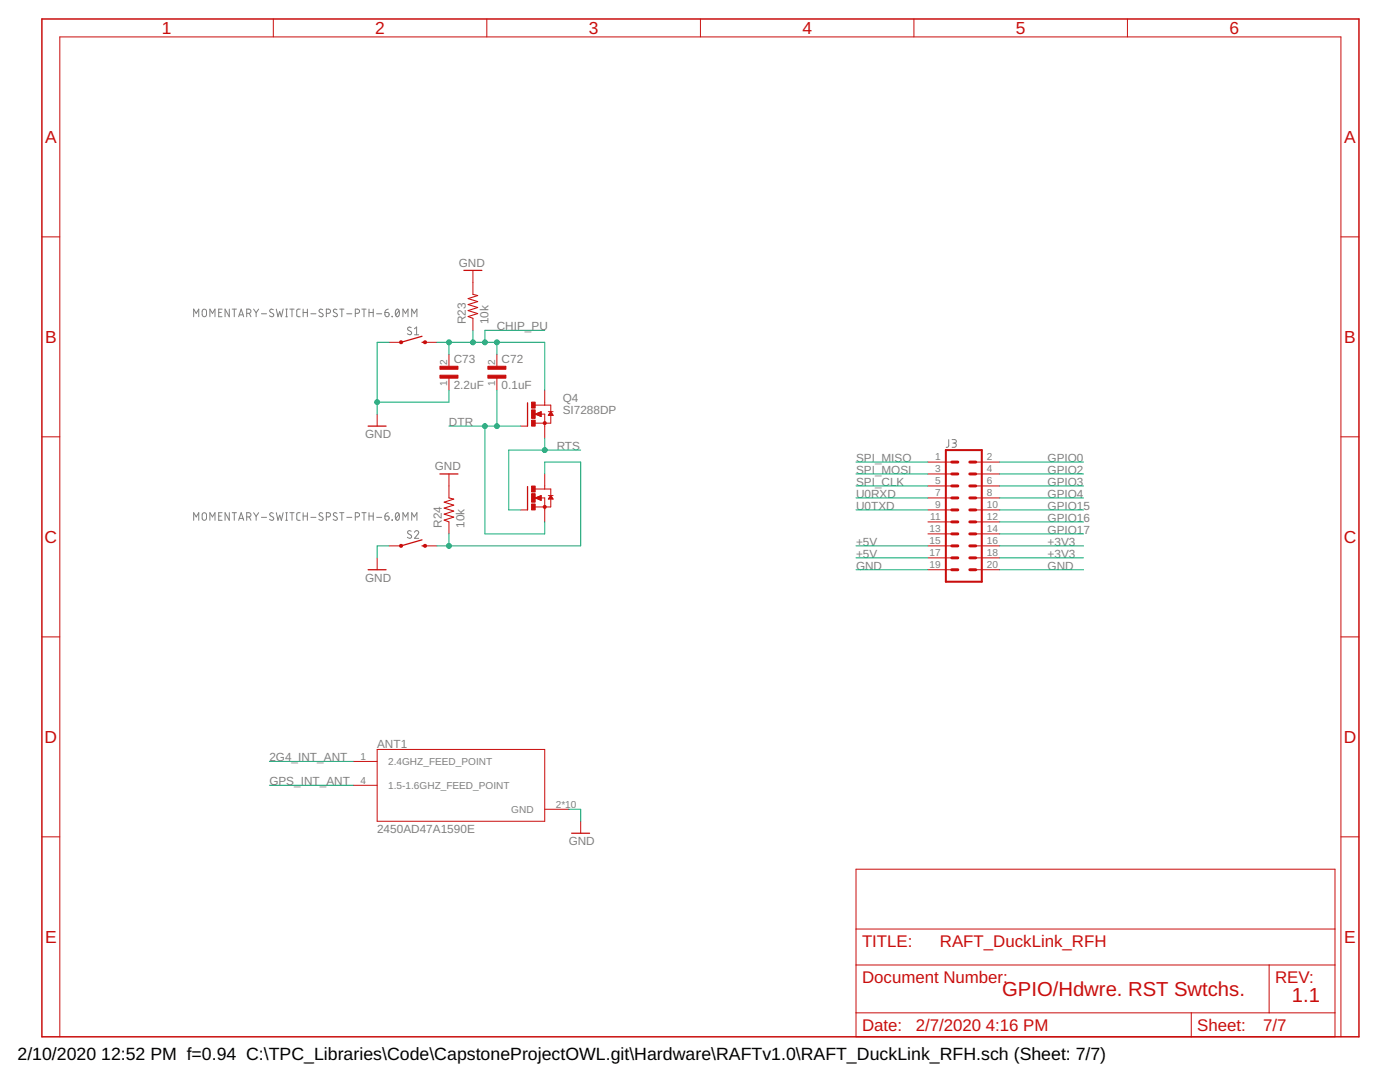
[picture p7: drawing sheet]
<svg xmlns="http://www.w3.org/2000/svg" width="279mm" height="216mm" viewBox="0 0 279 216" stroke-linecap="round" stroke-linejoin="round" font-family="sans-serif">
<g fill="none" stroke="#808080" stroke-width=".2">
<path d="M38.7 63.2v-1.5l.5 .8 .5-.8v1.5M40.5 61.8l.3-.1 .3 .1 .1 1a.43 .43 0 0 1-.4 .4 .43 .43 0 0 1-.5-.4zM41.9 63.2v-1.5l.5 .8 .5-.8v1.5M43.6 62.4h.6M44.3 61.7h-.7v1.5h.7M45.8 61.7v1.5l-.9-1.5v1.5M46.3 61.7h.9M46.8 61.7v1.5M47.6 63.2l.5-1.5 .5 1.5M47.8 62.8h.7M49.2 62.5h.5a.42 .42 0 0 0 .4-.4 .42 .42 0 0 0-.4-.4h-.5v1.5M49.7 62.5l.4 .7"/>
<path d="M50.6 61.7l.5 .7M51.1 62.4v.8M51.6 61.7l-.5 .7M52.2 62.6h1M54.5 61.8a.38 .38 0 0 0-.5-.1 .38 .38 0 0 0 0 .6l.5 .3a.39 .39 0 0 1 0 .6 .39 .39 0 0 1-.6-.1l-.1-.1M55.1 61.7l.4 1.5 .3-1 .4 1 .3-1.5M57 63.2h.4M57 61.7h.4M57.2 61.7v1.5M57.8 61.7h.9M58.3 61.7v1.5M59.9 61.7h-.5l-.2 .3 .1 1.1 .6 .1"/>
<path d="M60.5 62.4h.8M60.5 61.7v1.5M61.3 61.7v1.5M62 62.6h1.1M64.4 61.8l-.5-.1-.2 .3 .1 .3 .5 .3a.39 .39 0 0 1 .1 .5 .39 .39 0 0 1-.6 0l-.2-.1M65.1 62.5h.5a.42 .42 0 0 0 .4-.4 .42 .42 0 0 0-.4-.4h-.5v1.5M67.2 61.8a.39 .39 0 0 0-.5-.1 .39 .39 0 0 0-.1 .5l.6 .4a.39 .39 0 0 1 0 .6 .39 .39 0 0 1-.6-.1l-.1-.1M67.8 61.7h.8M68.2 61.7v1.5M69.2 62.6h1M70.9 62.5h.4a.42 .42 0 0 0 .5-.4 .42 .42 0 0 0-.5-.4h-.4v1.5M72.2 61.7h.9"/>
<path d="M72.6 61.7v1.5M73.6 62.4h.9M73.6 61.7v1.5M74.5 61.7v1.5M75.2 62.6h1M76.8 62.4h.5a.43 .43 0 0 1 .4 .4 .43 .43 0 0 1-.5 .4 .43 .43 0 0 1-.4-.4zM77.5 61.7l-.6 .3-.1 .4M78.2 63.1l.1 .1zM79.1 61.8l.2-.1a.9 .9 0 0 1 0 1.5 .93 .93 0 0 1-.2-1.4zM79.7 62l-.7 .9M80.4 63.2v-1.5l.5 .8 .5-.8v1.5M82.1 65.4a.4 .4 0 0 0-.6-.1 .4 .4 0 0 0-.1 .5l.6 .3a.39 .39 0 0 1 0 .6 .39 .39 0 0 1-.6 0l-.1-.1"/>
<path d="M82.2 63.2v-1.5l.5 .8 .5-.8v1.5M82.7 65.6l.4-.3v1.5M82.7 66.8h.9M189.3 87.7v1.3l-.5 .3M190 87.7l.7 .1 .2 .2-.2 .4h-.5M190.4 88.4a.42 .42 0 0 1 .5 .4 .42 .42 0 0 1-.5 .5h-.4M38.7 103.8v-1.5l.5 .8 .5-.8v1.5M40.5 102.4l.3-.1 .3 .1 .1 1a.43 .43 0 0 1-.4 .4 .43 .43 0 0 1-.5-.4zM41.9 103.8v-1.5l.5 .8 .5-.8v1.5M43.6 103h.6M44.3 102.3h-.7v1.5h.7M45.8 102.3v1.5l-.9-1.5v1.5"/>
<path d="M46.3 102.3h.9M46.8 102.3v1.5M47.6 103.8l.5-1.5 .5 1.5M47.8 103.4h.7M49.2 103.1h.5a.42 .42 0 0 0 .4-.4 .42 .42 0 0 0-.4-.4h-.5v1.5M49.7 103.1l.4 .7M50.6 102.3l.5 .7M51.1 103v.8M51.6 102.3l-.5 .7M52.2 103.2h1M54.5 102.4a.38 .38 0 0 0-.5 0 .38 .38 0 0 0 0 .5l.5 .3a.39 .39 0 0 1 0 .6 .39 .39 0 0 1-.6-.1l-.1-.1M55.1 102.3l.4 1.5 .3-1 .4 1 .3-1.5"/>
<path d="M57 103.8h.4M57 102.3h.4M57.2 102.3v1.5M57.8 102.3h.9M58.3 102.3v1.5M59.9 102.3h-.5l-.2 .3 .1 1.1 .6 .1M60.5 102.3v1.5M60.5 103h.8M61.3 102.3v1.5M62 103.2h1.1M64.4 102.4l-.5-.1-.2 .3 .1 .3 .5 .3a.39 .39 0 0 1 .1 .6 .39 .39 0 0 1-.6-.1l-.2-.1M65.1 103.1h.5a.42 .42 0 0 0 .4-.4 .42 .42 0 0 0-.4-.4h-.5v1.5"/>
<path d="M67.2 102.4a.39 .39 0 0 0-.5-.1 .39 .39 0 0 0-.1 .5l.6 .4a.39 .39 0 0 1 0 .6 .39 .39 0 0 1-.6-.1l-.1-.1M67.8 102.3h.8M68.2 102.3v1.5M69.2 103.2h1M70.9 103.1h.4a.42 .42 0 0 0 .5-.4 .42 .42 0 0 0-.5-.4h-.4v1.5M72.2 102.3h.9M72.6 102.3v1.5M73.6 102.3v1.5M73.6 103h.9M74.5 102.3v1.5M75.2 103.2h1M76.8 103h.5a.43 .43 0 0 1 .4 .5 .43 .43 0 0 1-.5 .3 .43 .43 0 0 1-.4-.4z"/>
<path d="M77.5 102.3l-.6 .3-.1 .4M78.2 103.7l.1 .1zM79.1 102.4l.2-.1a.9 .9 0 0 1 0 1.5 .93 .93 0 0 1-.2-1.4zM79.7 102.6l-.7 .9M80.4 103.8v-1.5l.5 .8 .5-.8v1.5M82.1 106a.4 .4 0 0 0-.6-.1 .4 .4 0 0 0-.1 .5l.6 .4a.39 .39 0 0 1 0 .6 .39 .39 0 0 1-.6-.1l-.1-.1M82.2 103.8v-1.5l.5 .8 .5-.8v1.5M82.7 106.2a.41 .41 0 0 1 .6-.3 .41 .41 0 0 1 .1 .7l-.7 .8h.9"/>
</g>
<g fill="none" stroke="#c90d0c" stroke-width=".59">
<path d="M189.9 97h1.3M189.9 94.6h1.3M189.9 92.2h1.3M189.9 99.4h1.3M193.5 97h1.2M193.5 94.6h1.2M193.5 92.2h1.2M193.5 99.4h1.2M189.9 101.7h1.3M189.9 104.1h1.3M189.9 106.5h1.3M189.9 108.9h1.3"/>
<path d="M189.9 111.3h1.3M189.9 113.7h1.3M193.5 101.7h1.2M193.5 104.1h1.2M193.5 106.5h1.2M193.5 108.9h1.2M193.5 111.3h1.2M193.5 113.7h1.2"/>
</g>
<path d="M188.8 89.8h7.1v26.3h-7.1z" fill="none" stroke="#c90d0c" stroke-width=".4"/>
<g fill="none" stroke="#c90d0c" stroke-width=".2">
<path d="M54.5 3.8v3.6M97.2 3.8v3.6M139.8 3.8v3.6M182.4 3.8v3.6M225 3.8v3.6M8.4 47.3h3.5M94.4 54v4.7M267.6 47.3h3.6M77.6 68.3h2.4M84.8 68.3h2.4M89.6 70.7v2.4M89.6 75.5v2.4"/>
<path d="M94.4 63.5v2.4M99.2 70.7v2.4M99.2 75.5v2.4M108.7 77.9v2.9M8.4 87.2h3.5M75.3 82.6v2.4M89.6 94.6v4.8M103.9 85h1.4M106.8 82.6h1.9v4.8M106.8 82.6l1.2-.5v1zM106.8 99.4l1.2-.5v.9zM106.8 80.8h3.1v1.3"/>
<path d="M106.8 97.6h3.1v1.3M106.8 99.4h1.2M107 99.3h1M107.1 82.7h.9M107.1 82.5h.9M107.1 99.5h.9M107.3 99.1h.7M107.4 82.9h.6M107.4 82.4h.6M107.4 99.6h.6M107.6 99h.4M107.6 83h.4"/>
<path d="M107.6 82.3h.4M107.7 99.7h.3M107.9 99.4h.8v4.7M107.9 98.9h.1M107.9 83.1h.1M107.9 82.2h.1M107.9 99.8h.1M108.7 94.6v3M109.4 82.1h1M109.4 98.9h1M109.5 99.5h.8M109.5 82.7h.8"/>
<path d="M109.6 82.6h.6M109.6 99.4h.6M109.6 99.3h.6M109.7 82.5h.5M109.7 99.1h.4M109.7 82.4h.4M109.8 82.3h.2M109.8 99h.2M109.9 98.9h.1M109.9 82.2h.1M109.9 82.8v1.6h-3.1M109.9 99.5v1.7h-3.1"/>
<path d="M109.9 82.1l.5 .8h-1zM109.9 98.9l.5 .7h-1zM185.2 92.2h4.7M185.2 94.6h4.7M185.2 97h4.7M185.2 99.4h4.7M194.7 92.2h4.8M194.7 94.6h4.8M194.7 97h4.8M194.7 99.4h4.8M267.6 87.2h3.6M75.3 111.3v2.4"/>
<path d="M77.6 108.9h2.4M84.8 108.9h2.4M89.6 104.1v2.4M103.9 101.7h1.4M185.2 101.7h4.7M185.2 104.1h4.7M185.2 106.5h4.7M185.2 108.9h4.7M185.2 111.3h4.7M185.2 113.7h4.7M194.7 101.7h4.8M194.7 104.1h4.8"/>
<path d="M194.7 106.5h4.8M194.7 108.9h4.8M194.7 111.3h4.8M194.7 113.7h4.8M8.4 127.1h3.5M267.6 127.1h3.6M70.5 151.9h4.8M70.5 156.7h4.8M75.3 149.5h33.4v14.4h-33.4zM8.4 167h3.5M108.7 161.5h4.8M115.9 163.9v2.4"/>
<path d="M170.8 173.4h95.6v33.5h-95.6zM267.6 167h3.6M170.8 192.6h95.6M170.8 185.4h95.6M253.3 192.6v9.5M11.9 206.9v-199.5h255.7v199.5M170.8 202.1h95.6M237.7 202.1v4.8"/>
</g>
<path d="M92.6 54h3.6M84.2 68.3h.6M84.2 67.1l-4.2 1.2M73.5 85h3.5M87.8 94.6h3.6M105.3 80.4v4.6M105.3 97.1v4.6M73.5 113.7h3.5M84.2 108.9h.6M84.2 107.7l-4.2 1.2M114.1 166.3h3.6" fill="none" stroke="#c90d0c" stroke-width=".25"/>
<g fill="#c90d0c" stroke="#c90d0c" stroke-width=".2">
<path d="M108.5 84.2h.4l.1 .2-.1 .2h-.4l-.1-.2z" fill-rule="evenodd"/>
<path d="M108.5 100.9h.4l.1 .3-.1 .2-.2 .1-.2-.1-.1-.2z" fill-rule="evenodd"/>
<path d="M84.6 68.1h.4v.4h-.4l-.1-.2z" fill-rule="evenodd"/>
<path d="M84.6 108.7h.4v.4h-.4l-.1-.2z" fill-rule="evenodd"/>
<circle cx="80" cy="68.3" r=".31"/>
<circle cx="80" cy="108.9" r=".31"/>
</g>
<g fill="#c90d0c" stroke="#c90d0c" stroke-width=".2">
<path d="M106.1 83.8h.7v1.2h-.7z"/>
<path d="M106.1 80.2h.7v1.2h-.7z"/>
<path d="M106.1 81.8h.7v1.7h-.7z"/>
<path d="M106.1 100.6h.7v1.1h-.7z"/>
<path d="M106.1 97h.7v1.2h-.7z"/>
<path d="M106.1 98.5h.7v1.7h-.7z"/>
<path d="M97.4 74.9h3.6v.6h-3.6z"/>
<path d="M97.4 73.1h3.6v.6h-3.6z"/>
<path d="M87.8 74.9h3.6v.6h-3.6z"/>
<path d="M87.8 73.1h3.6v.6h-3.6z"/>
</g>
<path d="M94.4 58.7l.9 .3-1.9 .6 1.9 .6-1.9 .6 1.9 .6-1.9 .6 1.9 .6-1.9 .6 1 .3M89.6 99.4l1 .2-2 .6 2 .6-2 .6 2 .6-2 .6 2 .6-2 .6 1 .3" fill="none" stroke="#c90d0c" stroke-width=".21"/>
<path d="M8.4 3.8h262.8v203.1h-262.8z" fill="none" stroke="#c90d0c" stroke-width=".3"/>
<g fill="none" stroke="#0dab76" stroke-width=".2">
<path d="M77.6 68.3h-2.3v14.3M87.2 68.3h21.5v9.6M89.6 68.3v2.4M89.6 77.9v2.3h-14.3M94.4 65.9v2.4M99.2 68.3v2.4M99.2 77.9v7.1M108.7 65.9h-11.9v2.4M89.6 85h14.3M96.8 85v21.5h11.9v-2.4M108.7 94.6v-2.4h7.2v16.7h-28.7M108.7 87.4v2.4"/>
<path d="M115.9 89.8h-14.4v11.9h2.4M170.8 92.2h14.4M170.8 94.6h14.4M170.8 97h14.4M170.8 99.4h14.4M199.5 92.2h16.7M199.5 94.6h16.7M199.5 97h16.7M199.5 99.4h16.7M77.6 108.9h-2.3v2.4M89.6 106.5v2.4M170.8 101.7h14.4"/>
<path d="M170.8 111.3h14.4M170.8 108.9h14.4M170.8 113.7h14.4M199.5 101.7h16.7M199.5 111.3h16.7M199.5 108.9h16.7M199.5 106.5h16.7M199.5 113.7h16.7M199.5 104.1h16.7M53.8 151.9h16.7M53.8 156.7h16.7M113.5 161.5h2.4v2.4"/>
</g>
<g fill="#0dab76" stroke="#0dab76" stroke-width=".2">
<circle cx="99.2" cy="68.3" r=".49"/>
<circle cx="96.8" cy="68.3" r=".49"/>
<circle cx="94.4" cy="68.3" r=".49"/>
<circle cx="89.6" cy="68.3" r=".49"/>
<circle cx="99.2" cy="85" r=".49"/>
<circle cx="96.8" cy="85" r=".49"/>
<circle cx="75.3" cy="80.2" r=".49"/>
<circle cx="108.7" cy="89.8" r=".49"/>
<circle cx="89.6" cy="108.9" r=".49"/>
</g>
<g font-size="4" fill="#c90d0c">
<text x="200" y="198.8">GPIO/Hdwre. RST Swtchs.</text>
<text x="257.8" y="200">1.1</text>
</g>
<g font-size="3.5" fill="#c90d0c">
<text x="32.3" y="6.8">1</text>
<text x="74.9" y="6.8">2</text>
<text x="117.5" y="6.8">3</text>
<text x="160.1" y="6.8">4</text>
<text x="202.7" y="6.8">5</text>
<text x="245.4" y="6.8">6</text>
<text x="9" y="28.5">A</text>
<text x="268.3" y="28.5">A</text>
<text x="9" y="68.5">B</text>
<text x="268.3" y="68.5">B</text>
<text x="8.9" y="108.4">C</text>
<text x="268.2" y="108.4">C</text>
<text x="8.9" y="148.3">D</text>
<text x="268.2" y="148.3">D</text>
<text x="9" y="188.2">E</text>
<text x="268.3" y="188.2">E</text>
</g>
<g font-size="3.5">
<text x="3.5" y="211.4">2/10/2020</text>
<text x="20.2" y="211.4">12:52 PM f=0.94 C:\TPC_Libraries\Code\CapstoneProjectOWL.git\Hardware\RAFTv1.0\RAFT_DuckLink_RFH.sch (Sheet: 7/7)</text>
</g>
<g font-size="3.4" fill="#c90d0c">
<text x="172" y="189">TITLE:</text>
<text x="187.6" y="189">RAFT_DuckLink_RFH</text>
<text x="172" y="196.1">Document Number:</text>
<text x="254.5" y="196.1">REV:</text>
<text x="172" y="205.7">Date:</text>
<text x="182.8" y="205.7">2/7/2020</text>
<text x="196.8" y="205.7">4:16 PM</text>
<text x="238.9" y="205.7">Sheet:</text>
<text x="252.1" y="205.7">7/7</text>
</g>
<g font-size="2.3" fill="#808080">
<text x="91.6" y="53.2">GND</text>
<text x="93" y="64.7" transform="rotate(-90 93 64.7)">R23</text>
<text x="97.5" y="64.7" transform="rotate(-90 97.5 64.7)">10k</text>
<text x="99.2" y="65.9">CHIP_PU</text>
<text x="90.6" y="77.6">2.2uF</text>
<text x="90.6" y="72.5">C73</text>
<text x="100.1" y="77.6">0.1uF</text>
<text x="100.1" y="72.5">C72</text>
<text x="112.3" y="82.6">SI7288DP</text>
<text x="112.3" y="80.2">Q4</text>
<text x="72.9" y="87.4">GND</text>
<text x="89.6" y="85">DTR</text>
<text x="111.1" y="89.8">RTS</text>
<text x="86.8" y="93.9">GND</text>
<text x="170.8" y="92.2">SPI_MISO</text>
<text x="170.8" y="94.6">SPI_MOSI</text>
<text x="209.1" y="92.2">GPIO0</text>
<text x="209.1" y="94.6">GPIO2</text>
<text x="170.8" y="97">SPI_CLK</text>
<text x="170.8" y="99.4">U0RXD</text>
<text x="170.8" y="101.7">U0TXD</text>
<text x="209.1" y="97">GPIO3</text>
<text x="209.1" y="99.4">GPIO4</text>
<text x="209.1" y="101.7">GPIO15</text>
<text x="88.2" y="105.3" transform="rotate(-90 88.2 105.3)">R24</text>
<text x="92.7" y="105.3" transform="rotate(-90 92.7 105.3)">10k</text>
<text x="209.1" y="106.5">GPIO17</text>
<text x="209.1" y="104.1">GPIO16</text>
<text x="170.8" y="111.3">+5V</text>
<text x="170.8" y="108.9">+5V</text>
<text x="170.8" y="113.7">GND</text>
<text x="209.1" y="111.3">+3V3</text>
<text x="209.1" y="108.9">+3V3</text>
<text x="209.1" y="113.7">GND</text>
<text x="72.9" y="116.1">GND</text>
<text x="75.3" y="149.2">ANT1</text>
<text x="53.8" y="151.9">2G4_INT_ANT</text>
<text x="53.8" y="156.7">GPS_INT_ANT</text>
<text x="75.3" y="166.3">2450AD47A1590E</text>
<text x="113.5" y="168.7">GND</text>
</g>
<g font-size="2" fill="#808080">
<text x="89.3" y="76.9" transform="rotate(-90 89.3 76.9)">1</text>
<text x="89.3" y="72.7" transform="rotate(-90 89.3 72.7)">2</text>
<text x="98.8" y="76.9" transform="rotate(-90 98.8 76.9)">1</text>
<text x="98.8" y="72.7" transform="rotate(-90 98.8 72.7)">2</text>
<text x="186.6" y="91.9">1</text>
<text x="186.6" y="94.2">3</text>
<text x="196.9" y="91.9">2</text>
<text x="196.9" y="94.2">4</text>
<text x="186.6" y="96.6">5</text>
<text x="186.6" y="99">7</text>
<text x="186.6" y="101.4">9</text>
<text x="196.9" y="96.6">6</text>
<text x="196.9" y="99">8</text>
<text x="196.9" y="101.4">10</text>
<text x="185.5" y="106.2">13</text>
<text x="185.7" y="103.8">11</text>
<text x="196.9" y="103.8">12</text>
<text x="196.9" y="106.2">14</text>
<text x="185.5" y="108.6">15</text>
<text x="185.5" y="111">17</text>
<text x="185.5" y="113.4">19</text>
<text x="196.9" y="108.6">16</text>
<text x="196.9" y="111">18</text>
<text x="196.9" y="113.4">20</text>
<text x="71.9" y="151.6">1</text>
<text x="77.5" y="152.6">2.4GHZ_FEED_POINT</text>
<text x="71.9" y="156.4">4</text>
<text x="77.5" y="157.4">1.5-1.6GHZ_FEED_POINT</text>
<text x="110.9" y="161.1">2*10</text>
<text x="102" y="162.2">GND</text>
</g>
</svg>
